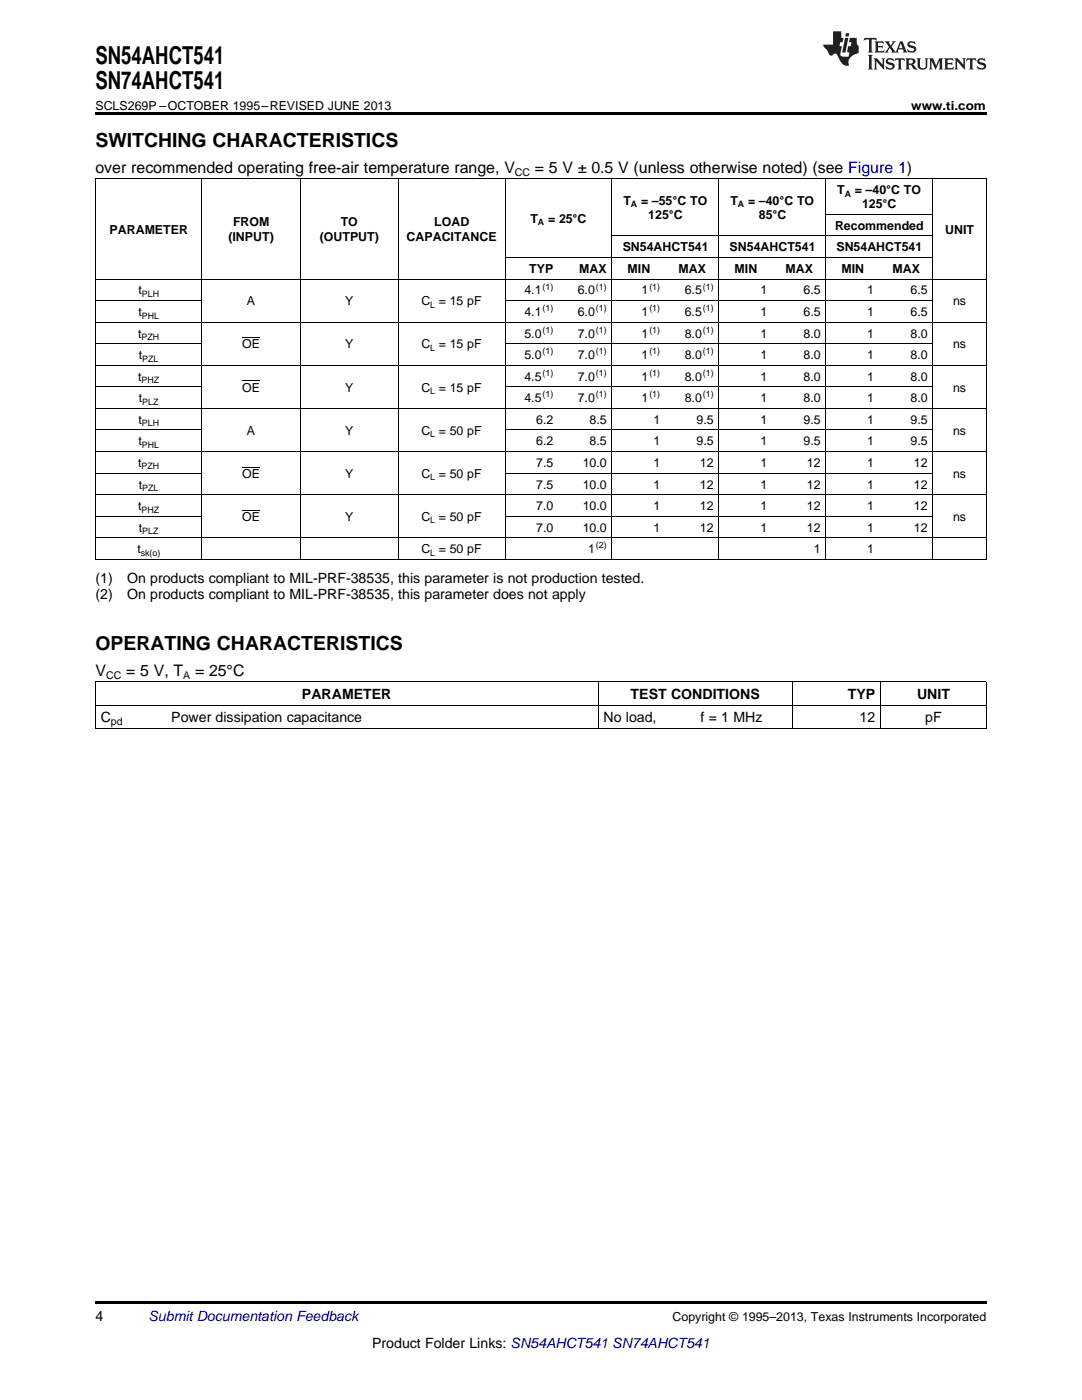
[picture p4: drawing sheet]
<svg xmlns="http://www.w3.org/2000/svg" width="216mm" height="279mm" viewBox="0 0 216 279" stroke-linecap="round" stroke-linejoin="round" font-family="sans-serif">
<path d="M19 22.5h177.8v.5h-177.8zM19 259.7h177.8v.5h-177.8z" fill="#000"/>
<g fill="none" stroke="#000" stroke-width=".2">
<path d="M19 35.6h177.8M19.1 35.7v76M40.3 35.7v76M59.9 35.7v76M79.4 35.7v76M100.8 35.7v76M122.1 35.7v76M143.5 35.7v76M164.8 35.7v76M186.1 35.7v76M196.8 35.7v76M19 60h21.4"/>
<path d="M19 55.7h177.8M100.8 60h85.4M100.8 51.4h85.3M122.2 47.1h63.9M164.8 42.8h21.3M19 77.2h21.4M19 72.9h177.8M19 68.6h21.4M19 64.3h177.8M100.8 77.2h85.4M100.8 68.6h85.4M19 98.7h177.8"/>
<path d="M19 94.4h21.4M19 90.1h177.8M19 85.8h21.4M19 81.5h177.8M100.8 94.4h85.4M100.8 85.8h85.4M19 111.6h177.8M19 107.3h177.8M19 103h21.4M100.8 103h85.4M19 136h177.8M19.1 136.1v9.3"/>
<path d="M119.3 136.1v9.3M158.1 136.1v9.3M175.7 136.1v9.3M196.8 136.1v9.3M19 145.4h177.8M19 140.7h177.8"/>
</g>
<g fill="#231f20">
<path d="M172.5 7.6l-.1 .5 .4-.2h.6v.1v2.1l-.2 .4h.9l-.2-.4v-2.1l.1-.1h.5l.5 .2-.2-.5zM174.5 8.3l.2 .3v1.5l-.2 .4h1.8l.2-.6a1.04 1.04 0 0 1-1.3 .2v-.7h.6l.3 .2v-.6l-.3 .2h-.6v-.6l.8-.1 .4 .3-.2-.5zM176.5 8.3l.9 1.1-.9 1.1h.8l-.2-.2 .4-.7 .5 .7-.2 .2h1.5l-.2-.2 .2-.4h.9l.1 .4-.2 .2h1l-.3-.3-.7-1.9h-.5l-.9 2-.8-1 .9-1h-.8l.1 .3-.4 .5-.3-.6 .1-.2zM179.7 8.6l.4 1h-.7zM181.3 8.4a.63 .63 0 0 0-.2 .7 .63 .63 0 0 0 .6 .4l.6 .2 .1 .2a.75 .75 0 0 1-.7 .4 .75 .75 0 0 1-.6-.5l.1 .7 .1-.1a1.11 1.11 0 0 0 1.5-.6 1.13 1.13 0 0 0-1.2-.8l-.1-.4a1.04 1.04 0 0 1 1.2 .2l-.2-.5-.2 .1-.4-.2zM173.2 10.9l.2 .4v2.2l-.2 .4h1l-.3-.4v-2.2l.3-.4zM174.3 11.6l.3 .4v1.5l-.3 .4h.8l-.2-.4v-1.3l1.5 1.7v-1.9l.2-.4h-.7l.2 .4v.9l-1.1-1.3zM177 11.8a.62 .62 0 0 0-.2 .7 .62 .62 0 0 0 .6 .4l.6 .1 .1 .3a.76 .76 0 0 1-.7 .3 .76 .76 0 0 1-.7-.4l.2 .7 .1-.1a1.11 1.11 0 0 0 1.5-.6 1.13 1.13 0 0 0-1.2-.8l-.1-.4a1.04 1.04 0 0 1 1.2 .2l-.2-.6-.2 .1-.5-.1zM178.7 11.6l-.2 .6a.61 .61 0 0 1 .8-.3v1.6l-.2 .4h.9l-.2-.4v-1.6a.63 .63 0 0 1 .7 .3l-.1-.6zM180.6 11.6l.3 .4v1.5l-.3 .4h1l-.2-.2-.1-.8 .6 .2a.76 .76 0 0 0 1.2 .7l-1-1a.58 .58 0 0 0 .6-.5 .58 .58 0 0 0-.5-.6zM181.4 11.9h.1a.45 .45 0 0 1 .5 .1 .45 .45 0 0 1 .1 .5l-.8 .2zM182.9 11.6l.2 .2a2.17 2.17 0 0 0 .3 1.9 .99 .99 0 0 0 1.6-.6v-1.1l.2-.4h-.7l.2 .2a1.92 1.92 0 0 1-.2 1.8 .6 .6 0 0 1-.9-.5v-1.1l.2-.4zM185.4 11.6l.2 .4v1.5l-.2 .4h.7l-.2-.4v-1.4l.8 1.8 .8-1.8v1.4l-.2 .4h.9l-.2-.4v-1.5l.2-.4h-.8l-.6 1.5-.6-1.5zM188.4 11.6l.2 .4v1.5l-.2 .4h1.8l.1-.6a1.04 1.04 0 0 1-1.2 .1v-.6h.5l.4 .2v-.6l-.4 .2h-.5v-.7h.8l.3 .3-.1-.6zM190.5 11.6l.2 .4v1.5l-.2 .4h.7l-.2-.4v-1.3l1.5 1.7v-1.9l.2-.4h-.7l.2 .4v.9l-1.1-1.3zM192.9 11.6l-.1 .6a.61 .61 0 0 1 .7-.3l.1 1.6-.3 .4h1l-.3-.4 .1-1.6a.63 .63 0 0 1 .7 .3l-.1-.6zM195.2 11.8a.62 .62 0 0 0-.2 .7 .62 .62 0 0 0 .6 .4l.6 .1 .1 .3a.76 .76 0 0 1-.7 .3 .76 .76 0 0 1-.6-.4l.1 .7 .1-.1a1.11 1.11 0 0 0 1.6-.6 1.13 1.13 0 0 0-1.3-.8l-.1-.4a1.04 1.04 0 0 1 1.2 .2l-.1-.6-.2 .1-.5-.1z"/>
<path d="M166.2 6.3v2.6h-1.9v.4l.8 .9a.91 .91 0 0 0 1 .8 .56 .56 0 0 1 .5-.3 .56 .56 0 0 1 .5 .3l.4 .8a1.53 1.53 0 0 0 1.9 1.2 1.54 1.54 0 0 1 1-2.1l.9-.3v-1.4a1.52 1.52 0 0 1-.4-1.6h-1.3l-.2 .8h.5l-.2 .8h-.5l-.1 1v.2l.4 .1-.2 .8a1.93 1.93 0 0 1-1.6-.3l.3-1.8h-.5l.2-.8h.4l.2-.8h-.4v-1.3zM168.6 7.6l-.6 2.9h.7l.6-2.9zM168.8 6.6l-.1 .7h.6l.2-.7z"/>
</g>
<path d="M48.3 76h3.6M48.3 67.4h3.6M48.3 93.2h3.6M48.3 101.8h3.6" fill="none" stroke="#000" stroke-width=".2"/>
<g font-size="4.9">
<text x="19" y="12.8">SN54AHCT541</text>
<text x="19" y="17.8">SN74AHCT541</text>
</g>
<g font-size="3.9">
<text x="19" y="29.3">SWITCHING CHARACTERISTICS</text>
<text x="19" y="129.7">OPERATING CHARACTERISTICS</text>
</g>
<g font-size="3.2">
<text x="19" y="34.4">over recommended operating free-air temperature range, V</text>
<text x="106.7" y="34.4">= 5 V ± 0.5 V (unless otherwise noted) (see Figure 1)</text>
<text x="19" y="134.8">V</text>
<text x="25.2" y="134.8">= 5 V, T</text>
<text x="38.9" y="134.8">= 25°C</text>
</g>
<g font-size="2.8">
<text x="19" y="116.3">(1)</text>
<text x="19" y="119.5">(2)</text>
<text x="25.4" y="116.3">On products compliant to MIL-PRF-38535, this parameter is not production tested.</text>
<text x="25.4" y="119.5">On products compliant to MIL-PRF-38535, this parameter does not apply</text>
<text x="60.3" y="139.5">PARAMETER</text>
<text x="125.8" y="139.5">TEST CONDITIONS</text>
<text x="169.2" y="139.5">TYP</text>
<text x="183" y="139.5">UNIT</text>
<text x="20.1" y="144.1">C</text>
<text x="34.2" y="144.1">Power dissipation capacitance</text>
<text x="120.4" y="144.1">No load,</text>
<text x="139.8" y="144.1">f = 1 MHz</text>
<text x="171.5" y="144.1">12</text>
<text x="184.6" y="144.1">pF</text>
<text x="19" y="263.6">4</text>
<text x="74.3" y="269">Product Folder Links: SN54AHCT541 SN74AHCT541</text>
</g>
<text font-size="2.8" fill="#0000c8" x="29.6" y="263.6">Submit Documentation Feedback</text>
<g font-size="2.5">
<text x="19" y="21.9">SCLS269P –OCTOBER 1995–REVISED JUNE 2013</text>
<text x="181.8" y="21.9">www.ti.com</text>
<text x="124.4" y="40.9">T</text>
<text x="127.9" y="40.9">= –55°C TO</text>
<text x="145.8" y="40.9">T</text>
<text x="149.3" y="40.9">= –40°C TO</text>
<text x="167.1" y="38.7">T</text>
<text x="170.6" y="38.7">= –40°C TO</text>
<text x="172" y="41.6">125°C</text>
<text x="21.9" y="46.6">PARAMETER</text>
<text x="46.5" y="45.2">FROM</text>
<text x="68" y="45.2">TO</text>
<text x="86.6" y="45.2">LOAD</text>
<text x="105.9" y="44.4">T</text>
<text x="109.4" y="44.4">= 25°C</text>
<text x="129.4" y="43.7">125°C</text>
<text x="151.4" y="43.7">85°C</text>
<text x="166.6" y="45.9">Recommended</text>
<text x="188.6" y="46.6">UNIT</text>
<text x="45.6" y="48">(INPUT)</text>
<text x="63.8" y="48">(OUTPUT)</text>
<text x="81.1" y="48">CAPACITANCE</text>
<text x="124.2" y="50.2">SN54AHCT541</text>
<text x="145.6" y="50.2">SN54AHCT541</text>
<text x="166.9" y="50.2">SN54AHCT541</text>
<text x="27.7" y="58.8">t</text>
<text x="104.6" y="58.8">4.1</text>
<text x="105.6" y="54.5">TYP</text>
<text x="115.3" y="58.8">6.0</text>
<text x="115.6" y="54.5">MAX</text>
<text x="125.2" y="54.5">MIN</text>
<text x="128" y="58.8">1</text>
<text x="135.4" y="54.5">MAX</text>
<text x="136.6" y="58.8">6.5</text>
<text x="146.6" y="54.5">MIN</text>
<text x="151.7" y="58.8">1</text>
<text x="156.7" y="54.5">MAX</text>
<text x="160.3" y="58.8">6.5</text>
<text x="167.9" y="54.5">MIN</text>
<text x="173" y="58.8">1</text>
<text x="178.1" y="54.5">MAX</text>
<text x="181.7" y="58.8">6.5</text>
<text x="27.7" y="63.1">t</text>
<text x="49.3" y="60.9">A</text>
<text x="68.9" y="60.9">Y</text>
<text x="84.1" y="60.9">C = 15 pF</text>
<text x="104.6" y="63.1">4.1</text>
<text x="115.3" y="63.1">6.0</text>
<text x="128" y="63.1">1</text>
<text x="136.6" y="63.1">6.5</text>
<text x="151.7" y="63.1">1</text>
<text x="160.3" y="63.1">6.5</text>
<text x="173" y="63.1">1</text>
<text x="181.7" y="63.1">6.5</text>
<text x="190.2" y="60.9">ns</text>
<text x="27.6" y="67.4">t</text>
<text x="27.7" y="71.7">t</text>
<text x="48.3" y="69.5">OE</text>
<text x="68.9" y="69.5">Y</text>
<text x="84.1" y="69.5">C = 15 pF</text>
<text x="104.6" y="67.4">5.0</text>
<text x="104.6" y="71.7">5.0</text>
<text x="115.3" y="67.4">7.0</text>
<text x="115.3" y="71.7">7.0</text>
<text x="128" y="67.4">1</text>
<text x="128" y="71.7">1</text>
<text x="136.6" y="67.4">8.0</text>
<text x="136.6" y="71.7">8.0</text>
<text x="151.7" y="67.4">1</text>
<text x="151.7" y="71.7">1</text>
<text x="160.3" y="67.4">8.0</text>
<text x="160.3" y="71.7">8.0</text>
<text x="173" y="67.4">1</text>
<text x="173" y="71.7">1</text>
<text x="181.7" y="67.4">8.0</text>
<text x="181.7" y="71.7">8.0</text>
<text x="190.2" y="69.5">ns</text>
<text x="27.6" y="76">t</text>
<text x="104.6" y="76">4.5</text>
<text x="115.3" y="76">7.0</text>
<text x="128" y="76">1</text>
<text x="136.6" y="76">8.0</text>
<text x="151.7" y="76">1</text>
<text x="160.3" y="76">8.0</text>
<text x="173" y="76">1</text>
<text x="181.7" y="76">8.0</text>
<text x="27.7" y="80.3">t</text>
<text x="48.3" y="78.1">OE</text>
<text x="68.9" y="78.1">Y</text>
<text x="84.1" y="78.1">C = 15 pF</text>
<text x="104.6" y="80.3">4.5</text>
<text x="115.3" y="80.3">7.0</text>
<text x="128" y="80.3">1</text>
<text x="136.6" y="80.3">8.0</text>
<text x="151.7" y="80.3">1</text>
<text x="160.3" y="80.3">8.0</text>
<text x="173" y="80.3">1</text>
<text x="181.7" y="80.3">8.0</text>
<text x="190.2" y="78.1">ns</text>
<text x="27.7" y="84.6">t</text>
<text x="27.7" y="88.9">t</text>
<text x="49.3" y="86.7">A</text>
<text x="68.9" y="86.7">Y</text>
<text x="84.1" y="86.7">C = 50 pF</text>
<text x="107" y="84.6">6.2</text>
<text x="107" y="88.9">6.2</text>
<text x="117.7" y="84.6">8.5</text>
<text x="117.7" y="88.9">8.5</text>
<text x="130.4" y="84.6">1</text>
<text x="130.4" y="88.9">1</text>
<text x="139" y="84.6">9.5</text>
<text x="139" y="88.9">9.5</text>
<text x="151.7" y="84.6">1</text>
<text x="151.7" y="88.9">1</text>
<text x="160.3" y="84.6">9.5</text>
<text x="160.3" y="88.9">9.5</text>
<text x="173" y="84.6">1</text>
<text x="173" y="88.9">1</text>
<text x="181.7" y="84.6">9.5</text>
<text x="181.7" y="88.9">9.5</text>
<text x="190.2" y="86.7">ns</text>
<text x="27.6" y="93.2">t</text>
<text x="48.3" y="95.4">OE</text>
<text x="68.9" y="95.4">Y</text>
<text x="84.1" y="95.4">C = 50 pF</text>
<text x="107" y="93.2">7.5</text>
<text x="116.3" y="93.2">10.0</text>
<text x="130.4" y="93.2">1</text>
<text x="139.7" y="93.2">12</text>
<text x="151.7" y="93.2">1</text>
<text x="161" y="93.2">12</text>
<text x="173" y="93.2">1</text>
<text x="182.4" y="93.2">12</text>
<text x="190.2" y="95.4">ns</text>
<text x="27.6" y="101.8">t</text>
<text x="27.7" y="97.5">t</text>
<text x="107" y="97.5">7.5</text>
<text x="107" y="101.8">7.0</text>
<text x="116.3" y="97.5">10.0</text>
<text x="116.3" y="101.8">10.0</text>
<text x="130.4" y="97.5">1</text>
<text x="130.4" y="101.8">1</text>
<text x="139.7" y="97.5">12</text>
<text x="139.7" y="101.8">12</text>
<text x="151.7" y="97.5">1</text>
<text x="151.7" y="101.8">1</text>
<text x="161" y="97.5">12</text>
<text x="161" y="101.8">12</text>
<text x="173" y="97.5">1</text>
<text x="173" y="101.8">1</text>
<text x="182.4" y="97.5">12</text>
<text x="182.4" y="101.8">12</text>
<text x="27.7" y="106.1">t</text>
<text x="48.3" y="104">OE</text>
<text x="68.9" y="104">Y</text>
<text x="84.1" y="104">C = 50 pF</text>
<text x="107" y="106.1">7.0</text>
<text x="116.3" y="106.1">10.0</text>
<text x="130.4" y="106.1">1</text>
<text x="139.7" y="106.1">12</text>
<text x="151.7" y="106.1">1</text>
<text x="161" y="106.1">12</text>
<text x="173" y="106.1">1</text>
<text x="182.4" y="106.1">12</text>
<text x="190.2" y="104">ns</text>
<text x="27.4" y="110.4">t</text>
<text x="84.1" y="110.4">C = 50 pF</text>
<text x="117.3" y="110.4">1</text>
<text x="162.4" y="110.4">1</text>
<text x="173" y="110.4">1</text>
<text x="134.2" y="263.6">Copyright © 1995–2013, Texas Instruments Incorporated</text>
</g>
<g font-size="2.1">
<text x="102.7" y="35.1">CC</text>
<text x="21.2" y="135.5">CC</text>
<text x="36.5" y="135.5">A</text>
<text x="22.1" y="144.7">pd</text>
</g>
<g font-size="1.8">
<text x="125.9" y="41.4">A</text>
<text x="147.2" y="41.4">A</text>
<text x="168.6" y="39.2">A</text>
<text x="107.4" y="44.9">A</text>
<text x="28.3" y="59.3">PLH</text>
<text x="108.3" y="57.8">(1)</text>
<text x="118.9" y="57.8">(1)</text>
<text x="129.6" y="57.8">(1)</text>
<text x="140.3" y="57.8">(1)</text>
<text x="28.3" y="63.6">PHL</text>
<text x="85.9" y="61.4">L</text>
<text x="108.3" y="62.1">(1)</text>
<text x="118.9" y="62.1">(1)</text>
<text x="129.6" y="62.1">(1)</text>
<text x="140.3" y="62.1">(1)</text>
<text x="28.3" y="67.9">PZH</text>
<text x="85.9" y="70">L</text>
<text x="108.3" y="66.4">(1)</text>
<text x="108.3" y="70.7">(1)</text>
<text x="118.9" y="66.4">(1)</text>
<text x="118.9" y="70.7">(1)</text>
<text x="129.6" y="66.4">(1)</text>
<text x="129.6" y="70.7">(1)</text>
<text x="140.3" y="66.4">(1)</text>
<text x="140.3" y="70.7">(1)</text>
<text x="28.3" y="76.5">PHZ</text>
<text x="28.4" y="72.2">PZL</text>
<text x="108.3" y="75">(1)</text>
<text x="118.9" y="75">(1)</text>
<text x="129.6" y="75">(1)</text>
<text x="140.3" y="75">(1)</text>
<text x="28.4" y="80.8">PLZ</text>
<text x="85.9" y="78.6">L</text>
<text x="108.3" y="79.3">(1)</text>
<text x="118.9" y="79.3">(1)</text>
<text x="129.6" y="79.3">(1)</text>
<text x="140.3" y="79.3">(1)</text>
<text x="28.3" y="85.1">PLH</text>
<text x="28.3" y="89.4">PHL</text>
<text x="85.9" y="87.2">L</text>
<text x="28.3" y="93.7">PZH</text>
<text x="85.9" y="95.8">L</text>
<text x="28.4" y="98">PZL</text>
<text x="28.3" y="102.3">PHZ</text>
<text x="28.4" y="106.6">PLZ</text>
<text x="85.9" y="104.5">L</text>
<text x="28.1" y="110.9">sk(o)</text>
<text x="85.9" y="110.9">L</text>
<text x="118.9" y="109.4">(2)</text>
</g>
</svg>
